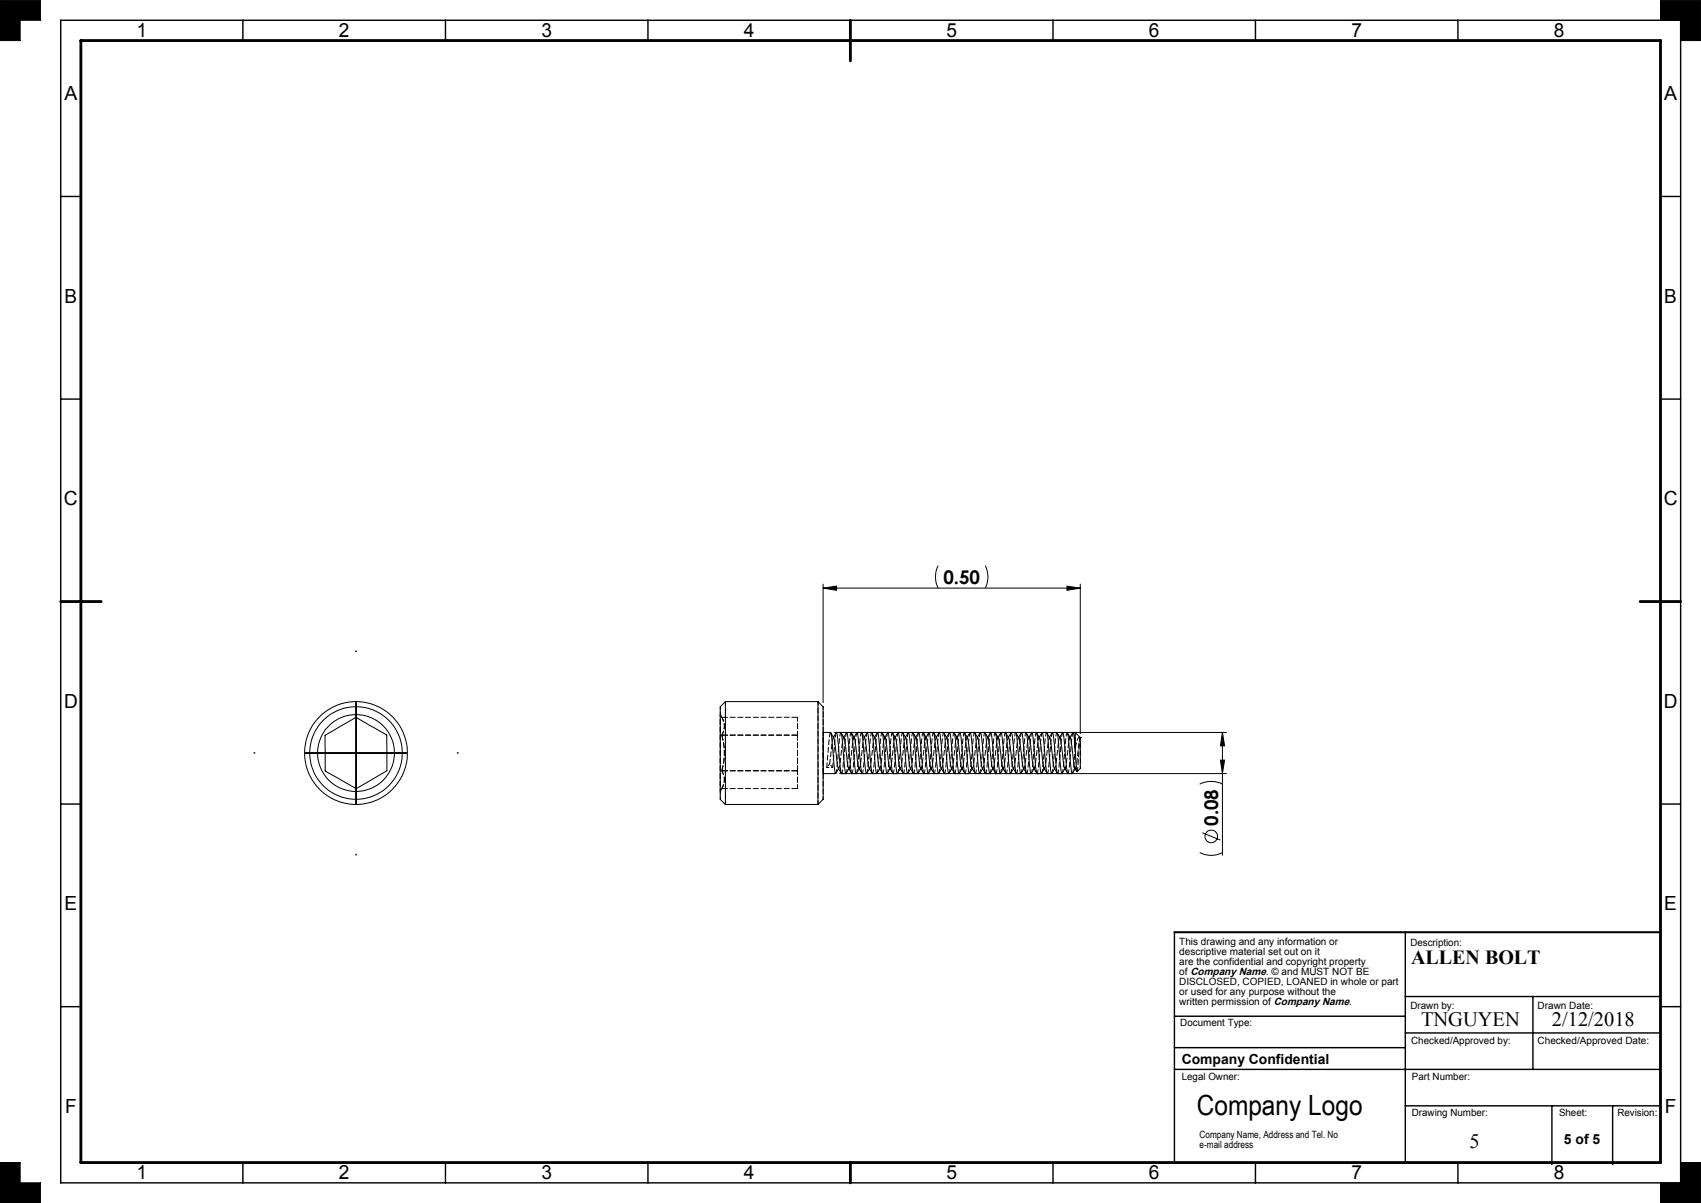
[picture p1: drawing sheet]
<svg xmlns="http://www.w3.org/2000/svg" width="420mm" height="297mm" viewBox="0 0 420 297" stroke-linecap="round" stroke-linejoin="round" font-family="sans-serif">
<g fill="none" stroke="#000" stroke-width=".25">
<path d="M0 0h10v5h-5v5h-5zM410 0h10v10h-5v-5h-5zM231.6 139.7a6.4 6.4 0 0 0 0 5.5M243.3 139.7a6.1 6.1 0 0 1 0 5.5M203.2 145.2l3.4-.5v1zM203.2 144.2v29.3M203.2 145.2h63.5M263.5 144.7l3.2 .5-3.2 .5zM266.7 144.2v36.9M87.9 173.4v25M179.1 173.2v25.4M179.1 173.2l-1.3 1.3v22.8l1.3 1.3"/>
<path d="M179.1 173.2h22.9M202 173.2v25.4M202 173.2l1.2 1.3v22.8l-1.2 1.3M75.4 185.9h25M80.3 181.5l7.6-4.4 4.6 2.6 3 1.8v8.8l-7.6 4.4-7.6-4.3zM179.1 198.6h22.9M203.2 180.8h1.8a37 37 0 0 1 .9 7.9l.4 2.3 .7-1.2M203.2 191h3.1M205.1 180.9a7 7 0 0 1 1.2 4.3l.1 .7a8.7 8.7 0 0 0 1.4 5.1M206.1 180.8h96.8M206.5 180.9l-.7 1.1M206.5 180.9l.3 .8 .7 7.8 .3 1.5"/>
<path d="M207.3 191h95.6M207.6 180.8a37 37 0 0 1 .9 7.9l.3 2.3 .8-1.2M207.6 180.9a7 7 0 0 1 1.3 4.3l.1 .7a8.7 8.7 0 0 0 1.3 5.1M209 180.9l-.7 1.1M209 180.9l.3 .8 .7 7.8 .3 1.5M210.1 180.8a37 37 0 0 1 .9 7.9l.4 2.3 .7-1.2M210.2 180.9a7 7 0 0 1 1.2 4.3l.1 .7a8.7 8.7 0 0 0 1.3 5.1M211.6 180.9l-.7 1.1M211.6 180.9l.2 .8 .7 7.8 .4 1.5M212.7 180.8a37 37 0 0 1 .8 7.9l.4 2.3 .8-1.2M212.7 180.9a7 7 0 0 1 1.3 4.3l.1 .7a8.7 8.7 0 0 0 1.3 5.1M214.1 180.9l-.7 1.1"/>
<path d="M214.1 180.9l.3 .8 .7 7.8 .3 1.5M215.2 180.8a37 37 0 0 1 .9 7.9l.4 2.3 .7-1.2M215.3 180.9a7 7 0 0 1 1.2 4.3l.1 .7a8.7 8.7 0 0 0 1.3 5.1M216.6 180.9l-.7 1.1M216.6 180.9l.3 .8 .7 7.8 .3 1.5M217.7 180.8a37 37 0 0 1 .9 7.9l.4 2.3 .7-1.2M217.8 180.9a7 7 0 0 1 1.2 4.3l.1 .7a8.7 8.7 0 0 0 1.4 5.1M219.2 180.9l-.7 1.1M219.2 180.9l.3 .8 .7 7.8 .3 1.5M220.3 180.8a37 37 0 0 1 .9 7.9l.3 2.3 .8-1.2M220.3 180.9a7 7 0 0 1 1.3 4.3l.1 .7a8.7 8.7 0 0 0 1.3 5.1M221.7 180.9l-.7 1.1"/>
<path d="M221.7 180.9l.3 .8 .7 7.8 .3 1.5M222.8 180.8a37 37 0 0 1 .9 7.9l.4 2.3 .7-1.2M222.9 180.9a7 7 0 0 1 1.2 4.3l.1 .7a8.7 8.7 0 0 0 1.3 5.1M224.3 180.9l-.7 1.1M224.3 180.9l.2 .8 .7 7.8 .4 1.5M225.4 180.8a37 37 0 0 1 .8 7.9l.4 2.3 .8-1.2M225.4 180.9a7 7 0 0 1 1.3 4.3l.1 .7a8.7 8.7 0 0 0 1.3 5.1M226.8 180.9l-.7 1.1M226.8 180.9l.3 .8 .7 7.8 .3 1.5M227.9 180.8a37 37 0 0 1 .9 7.9l.4 2.3 .7-1.2M228 180.9a7 7 0 0 1 1.2 4.3l.1 .7a8.7 8.7 0 0 0 1.3 5.1M229.3 180.9l-.7 1.1"/>
<path d="M229.3 180.9l.3 .8 .7 7.8 .3 1.5M230.4 180.8a37 37 0 0 1 .9 7.9l.4 2.3 .7-1.2M230.5 180.9a7 7 0 0 1 1.2 4.3l.1 .7a8.7 8.7 0 0 0 1.4 5.1M231.9 180.9l-.7 1.1M231.9 180.9l.3 .8 .7 7.8 .3 1.5M233 180.8a37 37 0 0 1 .9 7.9l.3 2.3 .8-1.2M233 180.9a7 7 0 0 1 1.3 4.3l.1 .7a8.7 8.7 0 0 0 1.3 5.1M234.4 180.9l-.7 1.1M234.4 180.9l.3 .8 .7 7.8 .3 1.5M235.5 180.8a37 37 0 0 1 .9 7.9l.4 2.3 .7-1.2M235.6 180.9a7 7 0 0 1 1.2 4.3l.1 .7a8.7 8.7 0 0 0 1.3 5.1M237 180.9l-.7 1.1"/>
<path d="M237 180.9l.2 .8 .7 7.8 .4 1.5M238.1 180.8a37 37 0 0 1 .8 7.9l.4 2.3 .8-1.2M238.1 180.9a7 7 0 0 1 1.3 4.3l.1 .7a8.7 8.7 0 0 0 1.3 5.1M239.5 180.9l-.7 1.1M239.5 180.9l.3 .8 .7 7.8 .3 1.5M240.6 180.8a37 37 0 0 1 .9 7.9l.4 2.3 .7-1.2M240.7 180.9a7 7 0 0 1 1.2 4.3l.1 .7a8.7 8.7 0 0 0 1.3 5.1M242 180.9l-.7 1.1M242 180.9l.3 .8 .7 7.8 .3 1.5M243.1 180.8a37 37 0 0 1 .9 7.9l.4 2.3 .7-1.2M243.2 180.9a7 7 0 0 1 1.2 4.3l.1 .7a8.7 8.7 0 0 0 1.4 5.1M244.6 180.9l-.7 1.1"/>
<path d="M244.6 180.9l.3 .8 .7 7.8 .3 1.5M245.7 180.8a37 37 0 0 1 .9 7.9l.3 2.3 .8-1.2M245.7 180.9a7 7 0 0 1 1.3 4.3l.1 .7a8.7 8.7 0 0 0 1.3 5.1M247.1 180.9l-.7 1.1M247.1 180.9l.3 .8 .7 7.8 .3 1.5M248.2 180.8a37 37 0 0 1 .9 7.9l.4 2.3 .7-1.2M248.3 180.9a7 7 0 0 1 1.2 4.3l.1 .7a8.7 8.7 0 0 0 1.3 5.1M249.7 180.9l-.7 1.1M249.7 180.9l.2 .8 .7 7.8 .4 1.5M250.8 180.8a37 37 0 0 1 .8 7.9l.4 2.3 .8-1.2M250.8 180.9a7 7 0 0 1 1.3 4.3l.1 .7a8.7 8.7 0 0 0 1.3 5.1M252.2 180.9l-.7 1.1"/>
<path d="M252.2 180.9l.3 .8 .7 7.8 .3 1.5M253.3 180.8a37 37 0 0 1 .9 7.9l.4 2.3 .7-1.2M253.4 180.9a7 7 0 0 1 1.2 4.3l.1 .7a8.7 8.7 0 0 0 1.3 5.1M254.7 180.9l-.7 1.1M254.7 180.9l.3 .8 .7 7.8 .3 1.5M255.8 180.8a37 37 0 0 1 .9 7.9l.4 2.3 .7-1.2M255.9 180.9a7 7 0 0 1 1.2 4.3l.1 .7a8.7 8.7 0 0 0 1.4 5.1M257.3 180.9l-.7 1.1M257.3 180.9l.3 .8 .7 7.8 .3 1.5M258.4 180.8a37 37 0 0 1 .9 7.9l.3 2.3 .8-1.2M258.4 180.9a7 7 0 0 1 1.3 4.3l.1 .7a8.7 8.7 0 0 0 1.3 5.1M259.8 180.9l-.7 1.1"/>
<path d="M259.8 180.9l.3 .8 .7 7.8 .3 1.5M260.9 180.8a37 37 0 0 1 .9 7.9l.4 2.3 .7-1.2M261 180.9a7 7 0 0 1 1.2 4.3l.1 .7a8.7 8.7 0 0 0 1.3 5.1M262.4 180.9l-.7 1.1M262.4 180.9l.2 .8 .7 7.8 .4 1.5M263.5 180.8a37 37 0 0 1 .8 7.9l.4 2.3 .8-1.2M263.5 180.9a7 7 0 0 1 1.3 4.3l.1 .7a8.9 8.9 0 0 0 1 4.6M264.9 180.9l-.7 1.1M264.9 180.9l.2 .3 .4 3.5M265.5 184.7l.4 5.8M266.7 182.1h.1M266.7 182.1l-1.2-1.3v3.9"/>
<path d="M266.7 182.1v7.6l-.7 .8M296.2 193.6a6.2 6.2 0 0 1 5.6 0M301.3 187.7h1.1l-.6 3.3zM301.8 180.8v30.4M301.8 180.8l.6 3.3h-1.1zM296.2 210.5a6.2 6.2 0 0 0 5.6 0M296.9 205.6l4.4 1.8M0 287h5v5h5v5h-10zM415 287h5v10h-10v-5h5z"/>
<circle cx="87.9" cy="185.9" r="11.4"/>
<circle cx="87.9" cy="185.9" r="12.7"/>
<circle cx="87.9" cy="185.9" r="9.5"/>
<circle cx="299.1" cy="206.5" r="1.55"/>
</g>
<path d="M87.9 160.9v-.2M62.9 185.9h-.2M112.9 185.9h.2M87.9 210.9v.2" fill="none" stroke="#000" stroke-width=".25" stroke-dasharray="15.2 1.3 1.3 1.3"/>
<g fill="none" stroke="#000" stroke-width=".35">
<path d="M15 5h400v287h-400zM60 5v5M110 5v5M160 5v5M260 5v5M310 5v5M360 5v5M15 48.5h5M410 48.5h5M15 98.5h5M410 98.5h5M15 198.5h5"/>
<path d="M410 198.5h5M290 230.1v57.1M347 230.1v57.1M15 248.5h5M290 250.9h57M290 258.7h57M347 255h63M347 246h63M378.5 246v18M410 248.5h5M290 264h120M347 273h63"/>
<path d="M383.2 273v14.5M398.2 273v14.5M60 287v5M110 287v5M160 287v5M260 287v5M310 287v5M360 287v5"/>
</g>
<path d="M290 230.1h120" fill="none" stroke="#000" stroke-width=".5"/>
<path d="M20 10h390v277h-390zM210 5v10M15 148.5h10M405 148.5h10M210 287v5" fill="none" stroke="#000" stroke-width=".7"/>
<path d="M0 0v10h5v-5h5v-5zM0 287v10h10v-5h-5v-5zM415 287v5h-5v5h10v-10zM410 0v5h5v5h5v-10z" fill-rule="evenodd" fill="#000"/>
<g fill="#000">
<path d="M263.5 144.7l3.2 .5-3.2 .5zM203.2 145.2l3.4-.5v1z"/>
<path d="M301.8 180.8l.6 3.3h-1.1zM301.3 187.7h1.1l-.6 3.3z"/>
</g>
<g fill="none" stroke="#000" stroke-width=".25" stroke-dasharray="1.3 .6" stroke-dashoffset=".3">
<path d="M196.9 177.1v4.4M202 173.2v25.4M179.1 198.6v-25.4M196.9 194.7v-4.4M206.4 190.9l.9-8.6 .3-1.5M208.9 190.9l.9-8.6 .3-1.5M209 180.9l-.9 9.2-.3 .9M211.5 190.9l.9-8.6 .3-1.5M211.6 180.9l-1 9.2-.3 .9M214 190.9l.9-8.6 .3-1.5M214.1 180.9l-1 9.2-.2 .9M216.6 190.9l.9-8.6 .3-1.5"/>
<path d="M216.6 180.9l-.9 9.2-.3 .9M219.1 190.9l.9-8.6 .3-1.5M219.2 180.9l-1 9.2-.2 .9M221.6 190.9l.9-8.6 .3-1.5M221.7 180.9l-.9 9.2-.3 .9M224.2 190.9l.9-8.6 .3-1.5M224.3 180.9l-1 9.2-.3 .9M226.7 190.9l.9-8.6 .3-1.5M226.8 180.9l-1 9.2-.2 .9M229.3 190.9l.9-8.6 .3-1.5M229.3 180.9l-.9 9.2-.3 .9M231.8 190.9l.9-8.6 .3-1.5"/>
<path d="M231.9 180.9l-1 9.2-.2 .9M234.3 190.9l.9-8.6 .3-1.5M234.4 180.9l-.9 9.2-.3 .9M236.9 190.9l.9-8.6 .3-1.5M237 180.9l-1 9.2-.3 .9M239.4 190.9l.9-8.6 .3-1.5M239.5 180.9l-1 9.2-.2 .9M242 190.9l.9-8.6 .3-1.5M242 180.9l-.9 9.2-.3 .9M244.5 190.9l.9-8.6 .3-1.5M244.6 180.9l-1 9.2-.2 .9M247 190.9l.9-8.6 .3-1.5"/>
<path d="M247.1 180.9l-.9 9.2-.3 .9M249.6 190.9l.9-8.6 .3-1.5M249.7 180.9l-1 9.2-.3 .9M252.1 190.9l.9-8.6 .3-1.5M252.2 180.9l-1 9.2-.2 .9M254.7 190.9l.9-8.6 .3-1.5M254.7 180.9l-.9 9.2-.3 .9M257.2 190.9l.9-8.6 .3-1.5M257.3 180.9l-1 9.2-.2 .9M259.7 190.9l.9-8.6 .3-1.5M259.8 180.9l-.9 9.2-.3 .9M262.3 190.9l.9-8.6 .3-1.5"/>
<path d="M262.4 180.9l-1 9.2-.3 .9M264.9 180.9l-1 9.2-.2 .9"/>
</g>
<path d="M177.9 174.5v22.8M203.3 197.3v-22.8M204.9 188.6l-.8 .9M205.6 189.5l-.7-.9M265.5 180.8v3.9M266.8 189.7v-7.6" fill="none" stroke="#000" stroke-width=".25" stroke-dasharray="1.3 .6" stroke-dashoffset=".6"/>
<path d="M178.2 177.1a4.2 4.2 0 0 1 0 4.4M178.2 194.7l.6-1.8a4.3 4.3 0 0 0-.6-2.6M178.2 181.5l.6-1.8a4.2 4.2 0 0 0-.6-2.6M178.2 190.3a4.1 4.1 0 0 1 0 4.4M266 190.5l.8-8.4" fill="none" stroke="#000" stroke-width=".25" stroke-dasharray="1.3 .6" stroke-dashoffset=".2"/>
<g fill="none" stroke="#000" stroke-width=".25" stroke-dasharray="1.3 .6">
<path d="M178.2 190.3l.6-3.5a15.9 15.9 0 0 0-.6-5.3M178.2 181.5a15.7 15.7 0 0 1 0 8.8M196.9 190.3v-8.8M196.9 181.5v8.8M203.3 191v-10.2v10.2M205.8 182l-.1 .1M207.1 189.8l.1-.2M208.3 182v.1M209.6 189.8l.1-.2M210.9 182l-.1 .1M212.2 189.8v-.2M213.4 182v.1"/>
<path d="M214.7 189.8l.1-.2M216 182l-.1 .1M217.2 189.8l.1-.2M218.5 182l-.1 .1M219.8 189.8l.1-.2M221 182v.1M222.3 189.8l.1-.2M223.6 182l-.1 .1M224.9 189.8v-.2M226.1 182v.1M227.4 189.8l.1-.2M228.7 182l-.1 .1"/>
<path d="M229.9 189.8l.1-.2M231.2 182l-.1 .1M232.5 189.8l.1-.2M233.7 182v.1M235 189.8l.1-.2M236.3 182l-.1 .1M237.6 189.8v-.2M238.8 182v.1M240.1 189.8l.1-.2M241.4 182l-.1 .1M242.6 189.8l.1-.2M243.9 182l-.1 .1"/>
<path d="M245.2 189.8l.1-.2M246.4 182v.1M247.7 189.8l.1-.2M249 182l-.1 .1M250.3 189.8v-.2M251.5 182v.1M252.8 189.8l.1-.2M254.1 182l-.1 .1M255.3 189.8l.1-.2M256.6 182l-.1 .1M257.9 189.8l.1-.2M259.1 182v.1"/>
<path d="M260.4 189.8l.1-.2M261.7 182l-.1 .1M263 189.8v-.2M264.2 182v.1M265.5 189.8l.1-.2M266.7 182.1h.1M266.8 182.1h-.4l-.4 .5-.5 2.1"/>
</g>
<path d="M177.9 176.4v19v-19M204.1 189.5h1.5" fill="none" stroke="#000" stroke-width=".25" stroke-dasharray="1.3 .6" stroke-dashoffset=".7"/>
<path d="M196.9 177.1h-18.7M196.9 190.3h-18.7M196.9 181.5h-18.7M196.9 194.7h-18.7" fill="none" stroke="#000" stroke-width=".25" stroke-dasharray="1.3 .6" stroke-dashoffset="-.1"/>
<path d="M178.2 177.1l-.3-.7M177.9 195.4l.3-.7M196.9 181.5v-4.4M196.9 190.3v4.4M264.8 190.9l.7-6.2" fill="none" stroke="#000" stroke-width=".25" stroke-dasharray="1.3 .6" stroke-dashoffset=".4"/>
<g fill="none" stroke="#000" stroke-width=".25" stroke-dasharray="1.3 .6" stroke-dashoffset=".5">
<path d="M208.4 182.1l-.1 .1-.3 1-.7 5.8-.1 .6h-.2M211 182.1l-.2 .1-.2 1-.7 5.8-.2 .6h-.2M213.5 182.1l-.2 .1-.2 1-.7 5.8-.2 .6h-.1M216 182.1l-.1 .1-.3 1-.7 5.8-.1 .6h-.2M218.6 182.1l-.2 .1-.2 1-.7 5.8-.2 .6h-.1M221.1 182.1l-.1 .1-.3 1-.7 5.8-.1 .6h-.2M223.7 182.1l-.2 .1-.2 1-.7 5.8-.2 .6h-.2M226.2 182.1l-.2 .1-.2 1-.7 5.8-.2 .6h-.1M228.7 182.1l-.1 .1-.3 1-.7 5.8-.1 .6h-.2M231.3 182.1l-.2 .1-.2 1-.7 5.8-.2 .6h-.1M233.8 182.1l-.1 .1-.3 1-.7 5.8-.1 .6h-.2M236.4 182.1l-.2 .1-.2 1-.7 5.8-.2 .6h-.2"/>
<path d="M238.9 182.1l-.2 .1-.2 1-.7 5.8-.2 .6h-.1M241.4 182.1l-.1 .1-.3 1-.7 5.8-.1 .6h-.2M244 182.1l-.2 .1-.2 1-.7 5.8-.2 .6h-.1M246.5 182.1l-.1 .1-.3 1-.7 5.8-.1 .6h-.2M249.1 182.1l-.2 .1-.2 1-.7 5.8-.2 .6h-.2M251.6 182.1l-.2 .1-.2 1-.7 5.8-.2 .6h-.1M254.1 182.1l-.1 .1-.3 1-.7 5.8-.1 .6h-.2M256.7 182.1l-.2 .1-.2 1-.7 5.8-.2 .6h-.1M259.2 182.1l-.1 .1-.3 1-.7 5.8-.1 .6h-.2M261.8 182.1l-.2 .1-.2 1-.7 5.8-.2 .6h-.2M264.3 182.1l-.2 .1-.2 1-.7 5.8-.2 .6h-.1M266.8 182.1l-.4 1.1-.7 5.8-.1 .6h-.2"/>
</g>
<path d="M204.1 189.5l.7-7.2 .3-1.5M205.9 182.1l-.2 .1-.2 1-.6 5.4M206.5 180.9l-.9 8.6" fill="none" stroke="#000" stroke-width=".25" stroke-dasharray="1.3 .6" stroke-dashoffset=".1"/>
<text font-size="6.9" x="295.5" y="275.4">Company Logo</text>
<g font-size="5">
<text x="350.9" y="253.3">TNGUYEN</text>
<text x="383.2" y="253.3">2/12/2018</text>
<text x="362.9" y="283.5">5</text>
</g>
<text font-size="4.9" x="348.4" y="238.1">ALLEN BOLT</text>
<g font-size="4.8">
<text x="33.8" y="9.2">1</text>
<text x="83.7" y="9.2">2</text>
<text x="133.7" y="9.2">3</text>
<text x="183.7" y="9.2">4</text>
<text x="233.7" y="9.2">5</text>
<text x="283.7" y="9.2">6</text>
<text x="333.7" y="9.2">7</text>
<text x="383.7" y="9.2">8</text>
<text x="15.9" y="24.7">A</text>
<text x="410.9" y="24.7">A</text>
<text x="15.9" y="74.7">B</text>
<text x="410.9" y="74.7">B</text>
<text x="15.8" y="124.7">C</text>
<text x="410.8" y="124.7">C</text>
<text x="15.8" y="174.7">D</text>
<text x="410.8" y="174.7">D</text>
<text x="15.9" y="224.7">E</text>
<text x="410.9" y="224.7">E</text>
<text x="16.1" y="274.7">F</text>
<text x="411.1" y="274.7">F</text>
<text x="33.8" y="291.2">1</text>
<text x="83.7" y="291.2">2</text>
<text x="133.7" y="291.2">3</text>
<text x="183.7" y="291.2">4</text>
<text x="233.7" y="291.2">5</text>
<text x="283.7" y="291.2">6</text>
<text x="333.7" y="291.2">7</text>
<text x="383.7" y="291.2">8</text>
</g>
<g font-size="4.7">
<text x="233" y="144.2">0.50</text>
<text x="300.8" y="203.9" transform="rotate(-90 300.8 203.9)">0.08</text>
</g>
<g font-size="3.4">
<text x="291.8" y="262.7">Company Confidential</text>
<text x="386.2" y="282.4">5 of 5</text>
</g>
<g font-size="2.5">
<text x="291.2" y="233.3">This drawing and any information or</text>
<text x="348.3" y="233.5">Description:</text>
<text x="291.2" y="235.7">descriptive material set out on it</text>
<text x="291.2" y="238.2">are the confidential and copyright property</text>
<text x="291.2" y="240.7">of Company Name. © and MUST NOT BE</text>
<text x="291.2" y="243.2">DISCLOSED, COPIED, LOANED in whole or part</text>
<text x="291.2" y="245.6">or used for any purpose without the</text>
<text x="291.2" y="248.1">written permission of Company Name.</text>
<text x="348.3" y="249">Drawn by:</text>
<text x="379.6" y="249">Drawn Date:</text>
<text x="291.4" y="253.4">Document Type:</text>
<text x="348.4" y="257.7">Checked/Approved by:</text>
<text x="379.6" y="257.7">Checked/Approved Date:</text>
<text x="291.8" y="266.7">Legal Owner:</text>
<text x="348.6" y="266.7">Part Number:</text>
<text x="348.6" y="275.4">Drawing Number:</text>
<text x="384.9" y="275.4">Sheet:</text>
<text x="399.4" y="275.4">Revision:</text>
<text x="296.2" y="281.1">Company Name, Address and Tel. No</text>
<text x="296.2" y="283.5">e-mail address</text>
</g>
</svg>
